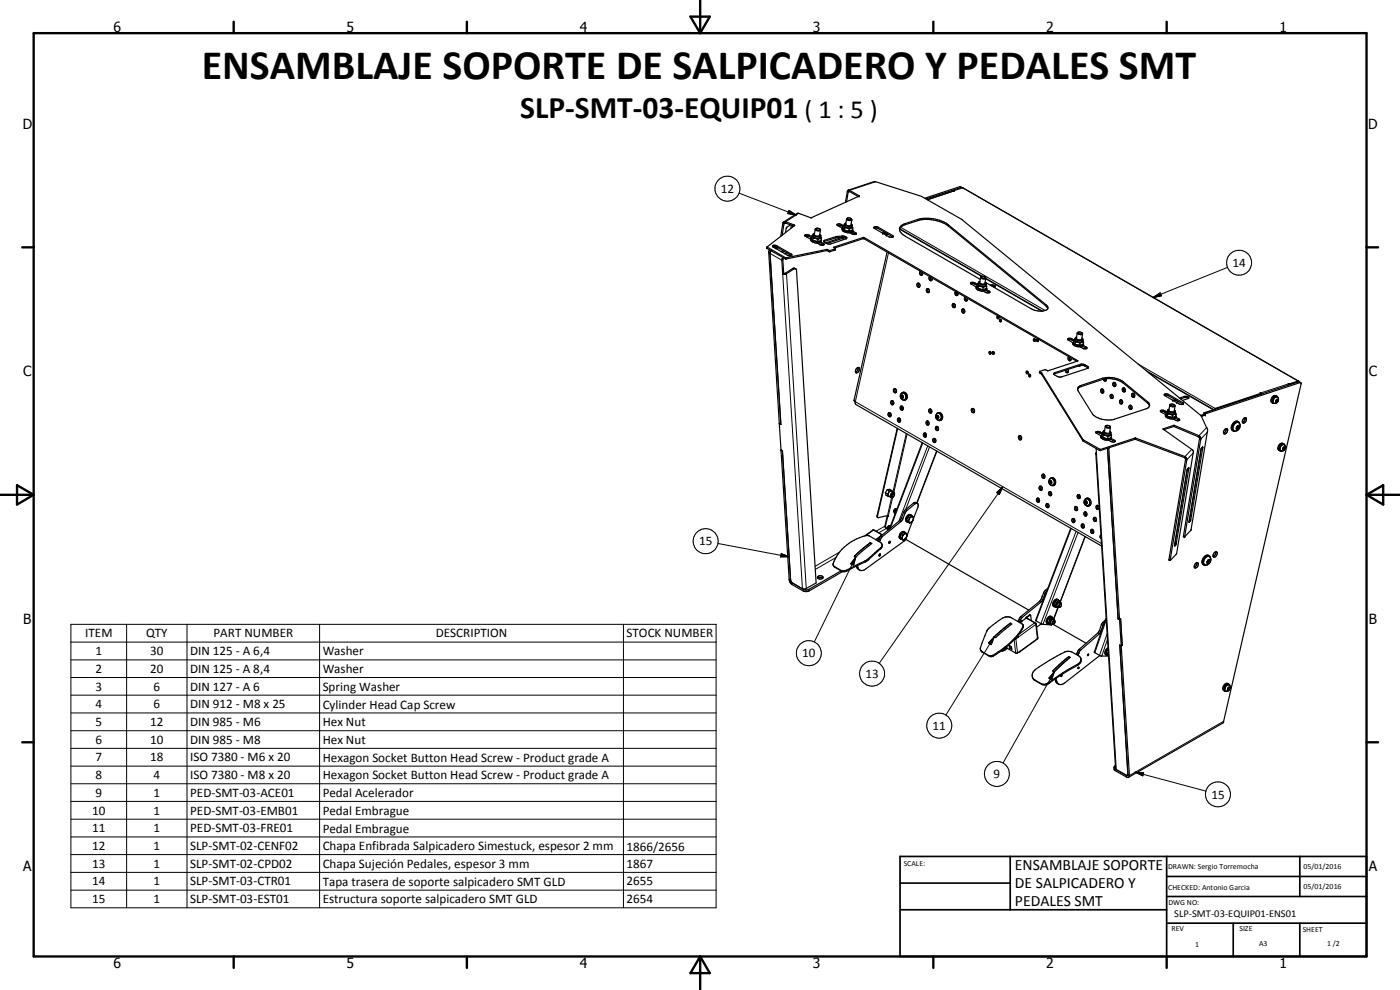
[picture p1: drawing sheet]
<svg xmlns="http://www.w3.org/2000/svg" width="420mm" height="297mm" viewBox="0 0 420 297" stroke-linecap="round" stroke-linejoin="round" font-family="sans-serif">
<g fill="none" stroke="#000" stroke-width=".35">
<path d="M254.7 57l3.1 1.8M257.5 59l-2.8-1.6-.6 3.2M257.8 58.8h.1M257.8 58.8l-14.3 6.5M286.3 57.2l2.7-.8 100.7 57.9M286.3 57.2v.2l-.2-.1-7.8 2.6M286.3 57.2l-.1 .1M288.7 56.3l-.5-.3-10.7 3.5M288.7 56.3l-10.8 3.4M288.7 56.3l.1 .1M230.2 74.1l5.6 3.2 12.3-2.5 1 .4 1.5-.5M230.2 74.1v.4l5.5 3.2 12.4-2.5 .9 .4 1.6-.6 .1-.4"/>
<path d="M231 75l-.3 .8 6.1 98.1M231.4 75.2l-.3 .8 3.2 51.4-.4-.3M231.9 74h-.1a.81 .81 0 0 1 1.4-.2l4.2 2.4 .2 .2v.3M231.9 74l.5-.1 .7 .2M231.9 74l4.4 2.6 1.3 .1M233.1 74.1l-.7 .2M233.1 74.1l4.4 2.6M233.5 74.3l-.6 .3M234.9 77.3l-.3 .6 .3 4.3M234.9 67l.4 .1M234.9 67l-.6 3.9M235.1 75.3l-.7 .2"/>
<path d="M235.2 77.4l-.3 .5 .3 4.1M235.3 67.1l.4-.2 2.5 .9M235.3 67.1l-.6 3.5M235.5 75.5l-.7 .2M235.8 66.5l2.7 1.1-8.3 6.5M235.8 66.5l-.1 .3M235.8 66.5h-.6l-.3 .5M236.3 75.9l-.8 .2M237.1 76.4l-.7 .2M237.3 67.5l-1.3 .9-.3 1.4M237.4 76.6l-.4 .2M237.5 67.6l-.2 .9"/>
<path d="M237.8 67.7v.5M241.6 70.8l1.2 .1M242.8 70.9l-.7 .3M242.8 70.9l.7 .5M243.4 71.7a1.32 1.32 0 0 0 1.5 1.2h1.1l.4-.3M243.4 71.6a2.12 2.12 0 0 0 3.1 .6M243.4 65.4l-4.1-1.4-4.1 2.6M243.5 65.3l-.1 .1M243.5 71.4l-.1 .2M243.5 71.4l.4 .7M243.6 71l-1.3-.6h-.5l-.3 .3 1.9 1.1M243.7 70.8l.3 .7"/>
<path d="M243.7 70.8l-.2 .6M243.9 72.1l.4 .2M244 70.6l-.3 .2M244 70.3a1.44 1.44 0 0 0 2.3 .3l-.3-.3M244 70.3a1.2 1.2 0 0 0 .6 1.2 1.2 1.2 0 0 0 1.3-.1l.4-.3v-.4M244 71.5l1.5 .3M244 71.5l-.1 .6M244.3 72.3l.7 .1M244.5 70l-.5 .3M244.7 68.7l-.3 1.7a1.14 1.14 0 0 0 1.5 .3l.3-1.7M244.7 68.7l.5 .5 .7 .1 .3-.3M244.9 68.5l-.2 .2"/>
<path d="M245 72.4h.5M245.5 71.8l-.1 .6M246.1 68.7a.63 .63 0 0 1-.7 .4 .63 .63 0 0 1-.5-.5l.2-.1a.95 .95 0 0 1 1.1 .5M246.1 72.8l1 .6M246.3 71l.2 .5M246.4 72.6l.9 .7a.88 .88 0 0 1-1.3 .1l-.7-.5M246.5 71.9v.3M246.5 72.2l-.1 .4M246.5 71.5l-1 .3M246.5 71.5l-.1 .6-1.4 .3M246.8 73.2l-.7 .2M247.1 73.4l-.4 .2"/>
<path d="M247.1 73.4l.1 .1M247.3 72.6l.2-.5 3.4-1.1 1.8-.2a.97 .97 0 0 1 1.4 .7l-4.8 1.7-1.2-.1M247.3 72.6l.8 .5M250.4 74.4l8.9-2.8 63.8 36.8M250.6 74.5l.1 .1M250.6 74.5l-.5-.3 9.3-2.9 64 36.9M250.7 74.6h.1M250.7 74.6l-.1 .1M251.2 67.6v-.2a1.03 1.03 0 0 1 1.3 0l.6 .3M251.2 67.6l1.6 .9M251.3 67.6h.9l.8 .4M252.5 67.7l-.7 .2"/>
<path d="M252.8 68.5a2.18 2.18 0 0 0 3.1 .6M252.8 68.6a1.64 1.64 0 0 0 2.1 1.2l.8-.2M252.8 71.5l.5 .4M252.9 71.2l-5.2 1.7M252.9 68.3l-.1 .2M253.1 67.6l-.2 .7 .4 .7 .4 .1M253.1 67.6l.3 .8M253.4 67.5l-.3 .1M253.4 67.2a.9 .9 0 0 0 1 1.2l1.1-.2 .2-.6M253.4 68.4l1.5 .3M253.4 68.4v.6M253.6 71.3l-5.5 1.8"/>
<path d="M253.6 71.3l-.5-.1a11.9 11.9 0 0 0-5.7 1.2l-.1 .2M253.6 71.3l.4 .3M253.6 69.1h.1M253.7 69.1l.7 .2M253.7 60.7l.6-3.2 .2-.4 8.2-2.6 13.9 4.4 12 6.9 71.9 59M253.9 66.9l-.5 .2a1.48 1.48 0 0 0 2.3 .4l-.3-.3M254.1 65.7l.6-.3 .8 .3M254.1 65.7l-.3 1.6a1.05 1.05 0 0 0 1.6 .2l.2-1.5M254.1 65.7a1.1 1.1 0 0 0 1.5 .3M254.3 65.5l.3 .4 .7 .1 .2-.3M254.9 68.7l-.1 .6M255.6 65.7v.3"/>
<path d="M255.7 67.9l.2 .5M255.7 69.6l1.2 .7M255.9 68.8v.3M255.9 69.3l1.1 .7a.84 .84 0 0 1-1.3 .2l-.6-.4M255.9 69.3l-.2 .3M255.9 68.4l-1 .3M255.9 69.1v.2M255.9 68.4l-.1 .6-.2 .2-1.2 .1M256.4 70l-.6 .2M256.8 70.2l-.4 .2M262.3 68.2l.5-.2 .6 .1 4.6 2.6a.51 .51 0 0 1-.3 .6 .51 .51 0 0 1-.6-.1l-4.6-2.6zM262.3 68.5h1.1l4.6 2.6"/>
<path d="M265.5 69.7l-.6 .2M265.8 70l.7 .4M265.9 69.9l-.7 .2M266.1 70.1l-.3 .3M266.2 75.6l-9.9 44.5 .4 .4 .1 .8 73.8 42.5M266.3 70.3v.2M266.6 70.4l-.6 .2M268 70.9h.1M269.9 68.7l.3 .9 1.5 1.3 22.5 12.9M269.9 68.7l.5-.6 .8-.5 4.2-1.4a11.5 11.5 0 0 1 9.2 1.6l29.4 24.1 .4 .7M269.9 68.7l.3-.7 .7-.6 4.6-1.6a11.3 11.3 0 0 1 9.1 1.7l29.4 24a.87 .87 0 0 1 .5 1 .87 .87 0 0 1-.9 .7 5.9 5.9 0 0 1-4.2-.6l-13.8-7.9M270 68.6l24.8 14.3"/>
<path d="M234.9 82.2h1l2.4-1.6h.4l.3 .3 5.9 94-3.5 1.9-3.7-2M235.2 82l-.3 .2M238.8 80.6l-.4-.2-.5 .2-2.2 1.4h-.5M275.2 85.1a.58 .58 0 0 1 .9 .3 .58 .58 0 0 1-.5 .8l-.4-.3zM275.7 85a.84 .84 0 0 0 .3 1.1M276.2 81.4l-.2 .8 .3 .3h.4l.1-.7M276.4 81.5l.1 .7 .3 .3M278.2 86.7l.2-.1a.6 .6 0 0 1 .5 .6 .6 .6 0 0 1-.6 .6l-.3-.7zM278.5 86.6l-.1 .6 .4 .5M279 83a.61 .61 0 0 0-.2 .8 .61 .61 0 0 0 .8 .3M279.3 83.1l-.1 .5 .4 .5M279.7 83.4l-.1 .7"/>
<path d="M286 91.1a.57 .57 0 0 1 .7 .5 .57 .57 0 0 1-.6 .6l-.3-.4zM286.3 91.1l-.1 .6 .4 .5M286.8 87.5a.62 .62 0 0 0-.2 .8 .62 .62 0 0 0 .8 .3l.1-.4M287 87.9l.4 .7M287 88l.5 .3M287 87.7l.5 .2M287.1 87.6l-.1 .3M287.5 87.9v.3M288.8 92.8a.57 .57 0 0 1 .7 .4 .57 .57 0 0 1-.6 .7l-.3-.5zM289.1 92.7l-.1 .6 .4 .5M289.6 89.1a.69 .69 0 0 0-.1 .8 .69 .69 0 0 0 .6 .4l.2-.8M289.8 89.2l.1 .7 .3 .3"/>
<path d="M291.4 85.2l-.2-.2a1.03 1.03 0 0 1 1.4-.1l.7 .4M291.4 85.2l1.6 .9M291.4 85.1l1 .1 .8 .4M293 86.1a1.06 1.06 0 0 0 1.2 1.2l1.6-.1M293.1 85.8a.78 .78 0 0 0 .1 .8 .78 .78 0 0 0 .8 .3 1.51 1.51 0 0 0 2.2-.3M293.1 85.8l.5 .7M293.3 85.2h.1M293.3 85.2l-.2 .6M293.3 85.2l.4 .7M293.6 86.5l.3 .2M293.6 85l-.3 .2M293.7 84.7l-.1 .5a1.59 1.59 0 0 0 2.3 .4v-.5"/>
<path d="M293.7 85.9l1.4 .3M293.7 85.9l-.1 .6M293.8 86.6l.1 .1M293.9 86.7l.7 .2M294.1 84.4l-.3 .2a.63 .63 0 0 0 .1 .6 .63 .63 0 0 0 .7 .2l.7 .1 .6-.5M294.3 83.2a1.17 1.17 0 0 0 1.5 .4l.1-.2M294.3 83.2l-.3 1.6a1.07 1.07 0 0 0 1.5 .4l.4-1.8M294.5 83l-.2 .2M294.8 82.9l.7 .1 .2 .3M294.8 82.9h-.2a.42 .42 0 0 0 .1 .5 .42 .42 0 0 0 .5 .1l.5-.2M295.1 86.2l-.1 .7M295.1 87.4l.8 .4h1.1"/>
<path d="M295.6 84.7l.3 .3M295.7 83.1l.1 .2M295.8 83.3l.1 .1M295.9 83.5l17 9.8M295.9 87.2l1.1 .6M295.9 85.3l.2 .6M296.1 86.3l.1 .3M296.1 86.9l.9 .5v.4M296.1 86.9l-.3 .3M296.1 85.9l-1 .3M296.1 85.9l-.1 .6-.7 .4h-.7M296.2 86.6l-.1 .3"/>
<path d="M297.2 85.6l.3-.1a.7 .7 0 0 1 .8-.1 .7 .7 0 0 1 .3 .7l-.3 .1M297.6 85.8l1 .3M299.6 94.9l.2 .6M300.4 95.9l-.3-.1-.1 .4 .1 .3 .4-.1M300.4 95.9l.1 .5M323.3 99.9l-.3 1.7 1 .4 .6-.2 .3-1.6M323.3 99.9a1.17 1.17 0 0 0 1.6 .3M323.5 99.7a.66 .66 0 0 1 .7-.1 .66 .66 0 0 1 .5 .5l-.7 .1-.5-.2zM323.6 99.7l-.3 .2M324.7 99.9l.2 .3M257.1 110.5a.52 .52 0 0 1 .8-.1 .52 .52 0 0 1-.1 .8l-.7 .7a.6 .6 0 0 1-.4-.5 .6 .6 0 0 1 .2-.6zM257.5 110.2a1.22 1.22 0 0 1-.8 1.4"/>
<path d="M268.2 116.8a.54 .54 0 0 1 .8 .3 .54 .54 0 0 1-.6 .7l-.2-.3zM268.6 116.6l-.1 .5 .4 .6M270.4 118.8l.3-.3 .3 .2v.5l-.2 .3-.3-.2M270.4 118.8l.1 .5M270.5 118.1a1 1 0 0 1 1.4 .6 1 1 0 0 1-.8 1.3M270.7 118.7l.1 .5M270.7 118.7l-.3 .1M270.8 119.2l.2 .1M270.8 119.2l-.3 .1M270.8 119.9l.2 .1M270.8 118.7h-.1M271.1 117.7h-.2"/>
<path d="M271.2 117.7a1.22 1.22 0 0 1 .9 1.2 1.22 1.22 0 0 1-.9 1.2 1.12 1.12 0 0 1-1-1.6 1.12 1.12 0 0 1 1.9-.3 1.18 1.18 0 0 1-.6 1.9M297.3 105.6a.3 .3 0 0 0-.5 .1 .3 .3 0 0 0 .2 .4l.1 .2 .3-.2M297.3 105.6l.1 .5M297.3 105.5l.1 .6M298.2 105.6a.38 .38 0 0 0-.5 .3 .38 .38 0 0 0 .5 .4l.2-.2M298.2 105.6l.2 .5M308 111.5a.33 .33 0 0 1 .5 0 .33 .33 0 0 1 0 .4 .33 .33 0 0 1-.5 .1zM308.4 111.4l.1 .6M309.1 112.4l-.2-.1-.2 .4 .2 .3 .4-.1M309.1 112.4l.2 .5M310.5 101.7l.2 .6M311.1 101.8a.36 .36 0 0 1 .5 0 .36 .36 0 0 1 0 .5l-.1 .2-.3-.1z"/>
<path d="M311.5 101.8l.1 .5M311.9 111.8l.1 .1M312 111.5l-.1 .3M312 111.5l.6 .4 12.5 20.1 5.1 2.9 10.6-3.5 14.8 5.6M312 111.9l.6 .4 12.5 20 5.1 2.9 10.4-3.4 14.9 5.5M319.7 111.1l.2 .6 .3 .1 .3-.1M320.1 111l.4 .7M320.5 101.9h.8l.9 .5M320.5 110.9v.8M320.7 107.1a.64 .64 0 0 0-.1 .7 .64 .64 0 0 0 .7 .4l.1-.8M321 107.2v.6l.3 .3M322 102.8a1.27 1.27 0 0 0 1.6 1.3l1-.1 .6-.4"/>
<path d="M322 102.8a2.1 2.1 0 0 0 3.2 .5M322.2 102.5l-.2 .3M322.3 101.9l-.1 .6 .4 .8M322.3 102l-.9-.5a.52 .52 0 0 0-.6-.1 .52 .52 0 0 0-.3 .6l1.5 .9M322.3 101.9l.4 .7M322.6 103.3l.3 .1M322.7 101.7l-.4 .2M322.7 102.6l1.4 .4M322.7 101.5v.7l1 .4 1.1-.1 .2-.6M322.7 102.6l-.1 .7M322.8 103.3l.1 .1M322.9 103.4l.9 .2"/>
<path d="M322.9 103.4l.7 .1M323.1 101.1l-.4 .4 .5 .5 .9 .2 .9-.3M323.4 108.2h.1M323.4 116.8l.7-.7 6.9-2.3a7.3 7.3 0 0 1 5.1 .5l8.2 6.6 .7 .8M323.5 108.2l-9 3.1-.9-.4-1.6 .6M323.5 116.2l1-.6 6.9-2.2a7.5 7.5 0 0 1 5.7 1.2l7.3 5.9a1.14 1.14 0 0 1 .6 1.3 1.14 1.14 0 0 1-1.1 .9l-9.8 3.2a7.1 7.1 0 0 1-6.2-1.7l-4.4-6.9zM323.6 103.6h.7M324.1 109.7v.1M324.1 109.8h-.4M324.1 103v.6M324.2 109.6a2.55 2.55 0 0 1 2.3 .8M324.2 109.6l-7.9 2.7"/>
<path d="M324.2 109.6l-.1 .2M324.7 101.4l.3 .5M324.9 103.9l1.2 .7M324.9 102.1l.3 .5M325.1 103l.1 .3M325.2 103.6l1 .7a.84 .84 0 0 1-1.3 .2l-.7-.4M325.2 103.3v.3M325.2 102.6l-1.1 .4M325.2 102.6l-.1 .7-.9 .3M326.5 110.4l.2-.2-.3-.3-1.8-.7-8.1 2.6-.2 .5M326.5 110.4l-8.2 2.8-.9-.2-1.1-.7M330.4 116.9a.5 .5 0 0 1 .6-.1 .5 .5 0 0 1 .2 .5v.5l-.6 .1-.3-.6z"/>
<path d="M330.9 116.7l-.2 .6 .4 .6M331.5 113.7l.4 .5M331.6 113.7l.5 .2M332.1 113.6l-.3 .7h-.4l-.3-.5M333.3 118.4a.57 .57 0 0 1 .8 .5 .57 .57 0 0 1-.7 .6l-.2-.6zM333.7 118.4l-.1 .6 .4 .5M334.1 114.8a.61 .61 0 0 1 .8 .5 .61 .61 0 0 1-.5 .7l-.4-.5zM334.5 114.8l-.2 .4 .5 .7M336.5 120v.8l.3 .3M337.2 116.6l.5 .5M337.3 116.4a.57 .57 0 0 0-.5 .7 .57 .57 0 0 0 .8 .4M337.3 116.4l.4 .7"/>
<path d="M337.3 116.4l-.1 .6 .4 .5M337.4 116.8l-.2 .1M337.7 117.1l-.1 .4M340.1 118v.8l.3 .3M344.1 111.3l20.2 11.6M349.4 118.4l.6-.2 .6 .1 4.6 2.7a.81 .81 0 0 1-1.3 .2l-4.3-2.5zM349.5 118.6l1 .1 4.6 2.6M352.6 119.9l-.6 .2M354 119.4l1.4-.4a.82 .82 0 0 1 1.3 .5M356.6 119.5l-1.1-.2-1.2 .4M356.7 119.5l-1.8 .6M378.3 117.9l.3 .3"/>
<path d="M378.3 117.9v.1M378.3 117.9l.1 .1M378.4 118l-13.7 4.6-.3 .3M378.4 118v.2l-13.9 4.7M378.4 118.1v.2M382.4 119l-.5 .5-.2 .7M382.4 118.9l-.7 1.2 .1 .7M382.4 118.9l.4 .1M382.6 118.9l.3 .1M382.6 118.9h.1M382.7 118.8l.5 .1M382.7 118.8l-.1 .1"/>
<path d="M382.7 118.8l-.3 .2M382.8 119.1l.7 .2M382.8 119a1.59 1.59 0 0 0-.8 2M382.8 119v.1M382.8 119.1a1.07 1.07 0 0 0-.8 .8 1.07 1.07 0 0 0 .4 1.1h.1M382.9 119a1.03 1.03 0 0 1 .8 .9 1.03 1.03 0 0 1-.6 1l-.6 .1M382.9 119h.1M383.1 119.9l.1 .2M383.2 119.9h.2v.4M383.2 119.9l-.3 .3v.4h.3M383.3 119a1.1 1.1 0 0 0-1.2-.2 1.1 1.1 0 0 0-.6 1.1v.6l.6 .5M386.7 115.1l.2 .4"/>
<path d="M386.7 115.1l.3 .1M386.7 115.1v.1M386.8 115.3l.1 .1M387 115.2l-.1 .2M389.7 114.6l-2.8 .8M389.7 114.6l-28.4 9.3M389.7 114.6l.6 .2M389.8 114.6l-.2-.3-2.6 .9M234.4 135l.4 .3 2.5 38.8M266.9 124.3l.6 .3M267 123.8a.82 .82 0 0 0 .3 1.1M267.9 120.2l.4 .6-.2 .5"/>
<path d="M267.9 120.2a.75 .75 0 0 0 .2 1.1M267.9 120.2h-.2a.63 .63 0 0 0-.4 .7 .63 .63 0 0 0 .7 .5l.1-.1M269.3 128.5l-6.1 26.3 .3 .5M269.4 128.6l-6.1 26.3 .2 .4M269.9 125.5v.9M269.9 125.5a.56 .56 0 0 0-.5 .7 .56 .56 0 0 0 .8 .3M269.9 125.5l.4 .5-.1 .5M269.9 126.4l.3 .1M269.9 125.5l-.1 .7M270.1 125.6l-.2 .8M270.7 121.8l-.2 .5 .4 .7M270.7 121.8a.58 .58 0 0 0-.5 .7 .58 .58 0 0 0 .8 .4"/>
<path d="M270.7 121.8l.2 .3M270.8 121.9l-.2 .7M270.9 122.1l.1 .8M270.9 122l-.2 .8M276.8 132.8l-9.9 25.9M277.6 130.7l.3 .4M277.7 129.9l-.1 .8M277.7 129.9a.64 .64 0 0 0-.6 .7 .64 .64 0 0 0 .6 .6l.3-.3-.2-.9M277.7 129.9l.1 .1M277.8 130l-.2 .7M278.5 126.3l-.2 .7 .4 .4M278.5 126.4l-.2-.1a.6 .6 0 0 0-.4 .8 .6 .6 0 0 0 .8 .3"/>
<path d="M278.5 126.4l.3 .5-.1 .5M278.9 122.8a.59 .59 0 0 1 .7 .4 .59 .59 0 0 1-.4 .8l-.5-.6zM279.1 123.2l.5 .3M279.3 122.7l-.2 .7 .4 .4M280.1 131.6a.57 .57 0 0 1 .8 .5 .57 .57 0 0 1-.7 .6l-.3-.6zM280.5 131.6l-.1 .6 .3 .5M281 124.9l.3-.2 .3 .1 .1 .5-.3 .3-.3-.2M281 124.9l.1 .5M281 124.2a.85 .85 0 0 1 1-.3 .85 .85 0 0 1 .6 .8 .94 .94 0 0 1 0 1.1 .94 .94 0 0 1-1 .4l-.1-.2M281.1 124.2a1.05 1.05 0 0 1 1.4 .4 1.05 1.05 0 0 1-.3 1.4 1 1 0 0 1-1.4-.9zM281.2 135.4l-6 15.6M281.3 128l.3 .4v.6"/>
<path d="M281.3 128l-.3-.1a.66 .66 0 0 0-.2 .8 .66 .66 0 0 0 .7 .5l.1-.2M281.3 128l-.2 .4 .4 .7M281.3 124.9l.1 .4M281.3 124.9h-.3M281.4 125.3l.2 .1M281.4 125.3l-.3 .1M281.4 124.8l-.1 .1M281.5 123.9a1.21 1.21 0 0 1 1.4 .9 1.21 1.21 0 0 1-.8 1.4M291.7 122.6a.61 .61 0 0 1 .8 .5 .61 .61 0 0 1-.5 .7 .79 .79 0 0 1-.3-1.2zM292 122.6l-.1 .6 .4 .5M305.8 130.8a.58 .58 0 0 1 .8 .4 .58 .58 0 0 1-.6 .7l-.4-.7zM306.2 130.7l-.1 .7 .4 .5"/>
<path d="M328.9 136.1l5.9 94.6 3.5 2 .2-.4-2.4-38.8M329 134.6l.1 1.8-.2-.2 .1-.4M329 129.9l.8-.1 .9 .5M330.4 130.8a1.75 1.75 0 0 0 2.4 1.3l.6-.2M330.4 130.8a2.06 2.06 0 0 0 3.2 .5M330.6 130.6l-.2 .2M330.6 130.6l.4 .6M330.7 129.9a1.56 1.56 0 0 0-1.8-.3l.1 .3 1.4 .9M330.7 129.9l.4 .7M330.7 129.9l-.1 .7M331 131.2l1.1 .4M331 129.7l-.3 .2"/>
<path d="M331.1 130.6l1.4 .4M331.1 129.4a1.46 1.46 0 0 0 2.2 .6l.1-.2M331.1 130.6l-.1 .6M331.1 129.5a.94 .94 0 0 0 .3 .9 .94 .94 0 0 0 .9 .2l1-.2 .1-.6M331.2 131.4l.9 .2M331.5 129.2l-.4 .2M331.7 127.9l-.2 1.6a1.03 1.03 0 0 0 1.5 .3l.3-1.6M331.7 127.9a1.09 1.09 0 0 0 1.6 .3M331.8 127.8l-.1 .1M331.9 127.8l.7-.2 .6 .3M331.9 127.8v.1a.76 .76 0 0 0 1.3 0M332 127.7l-.2 .1"/>
<path d="M332.1 131.6h.5M332.1 131.6h.1M332.4 134.5l3.2 51.2M332.5 131l-.1 .6M332.7 131.6h-.1M332.8 134.4l6.2 98.3M333.1 129.4l.3 .4M333.1 127.9l.2 .3M333.3 130.1l.3 .5M333.4 131.9l1.1 .6M333.5 131.1l.1 .2M333.5 131.6l-.1 .3"/>
<path d="M333.5 131.6l1.2 .6a.84 .84 0 0 1-1.4 .3l-.6-.4M333.6 131.3l-.1 .3M333.6 130.6l-1.1 .4M333.6 130.6l-.2 .6-.7 .4M336.2 120.1a.57 .57 0 0 1 .7 .4 .57 .57 0 0 1-.6 .7l-.3-.5zM336.8 120.6h.1M336.9 120.6v.1M339 121.7a.61 .61 0 0 1 .7 .4 .61 .61 0 0 1-.5 .8 .75 .75 0 0 1-.2-1.2zM339.4 121.6l-.2 .4 .4 .7M345 121.6v.2M348.3 123.5l.9-.1 .8 .5M349.1 128.7l3.4-1.1 7.3 3.1"/>
<path d="M349.1 128.7h.1M349.1 128.7l8.8 6.3 .3 .6-5.1 30.4-1.9 2.1M349.3 128.9l2.9-1 7.5 3.2M349.8 124.4v.1a2.29 2.29 0 0 0 3.2 .4l-.1-.3M349.8 124.4a1.16 1.16 0 0 0 1.3 1.2l.8 .1 .9-.2M350 124.2l.3 .6M350 124.2l-.2 .2M350 123.5a1.37 1.37 0 0 0-1.8-.2l1.6 1.1M350 123.5l.5 .7M350 123.5v.7M350.3 124.8l.4 .2M350.4 123.3l-.4 .2"/>
<path d="M350.5 123l.4 .6 1 .2 .6-.1 .3-.3M350.5 123.1a1.2 1.2 0 0 0 .6 1.1 1.2 1.2 0 0 0 1.3 0l.4-.8M350.5 124.2l1.4 .4M350.5 124.2l-.2 .6M350.6 125h.1M350.7 125l.7 .2M350.8 122.8l-.3 .2M351.1 121.5a1.12 1.12 0 0 0 1.6 .3M351.1 121.5l-.3 1.7 .8 .4 .8-.1 .3-1.7M351.2 121.4l.2 .3a.76 .76 0 0 0 1.1-.1M351.2 121.4l-.1 .1M351.3 121.3l.6-.1 .6 .3"/>
<path d="M351.4 121.3l-.2 .1M351.9 124.6l-.1 .6M352.1 125.7l.9 .5h.9M352.5 121.5l.2 .3M352.5 123l.3 .4M352.7 123.7l.3 .5M352.8 125.5l1.1 .7M352.9 120.1l.7 .5M352.9 125.2l1 .6v.4M353 125l-.2 .5M353 124.2l-1.1 .4M353 124.2l-.3 .8-1.3 .2"/>
<path d="M353 120.1l-.7 .2M353.8 120.5l-.7 .2M355.5 137.3h.1M355.5 137.3l.3 .5M355.6 137l.5 .5 .1 .5M355.6 137l-.1 .3M355.8 137.8l-5 30.1 .4 .2M355.8 137.8l.4 .2M356.2 138l-5 30.1M359.7 131.1l.3 .5M359.8 130.7l.5 .4 .1 .6M359.8 130.7l-.1 .4"/>
<path d="M360 131.6l-4.8 29.2 .3 .2M360 131.6l.4 .1M360.4 131.7l-4.9 29.3M360.5 124.8l1.9 3.9v.6l-4.9 29.7-2 2M360.5 134.6l-3.6 21.5M360.5 124.8h.1M360.6 134.4l.4-.3-3.6 21.9-.5 .7zM361.3 123.9l.5 .3M361.8 124.2l-.1 .3-1.1 .4M361.8 124.2l-1.5 .4M361.8 124.2l28.5-9.4 .2 .2-23.3 101.7-28.5 16.5M364.1 123l-2.8 .9"/>
<path d="M367.6 128.8l.2-.1a.5 .5 0 0 1 .7 .1 .5 .5 0 0 1-.2 .7 .65 .65 0 0 1-.4 .6 .65 .65 0 0 1-.7-.1v-.6zM368 128.6l-.2 .9-.6 .5M368.7 121.4l.1 .1M370.5 127a1.05 1.05 0 0 1 1.5 0 1.05 1.05 0 0 1 0 1.5 1.09 1.09 0 0 1-1.6 .7 1.09 1.09 0 0 1-.2-1.7zM371.4 127.8l.1 .3M371.5 128.1l-.4 .4 .4 .2M371.5 128.1l.3 .2M371.7 126.5a1.63 1.63 0 0 0-2.2 1.8l.1 .6 .5 .4M371.7 126.5a1.77 1.77 0 0 0-1.7 .9 1.77 1.77 0 0 0 .1 1.9h.6M371.7 126.5l.3 .5M371.8 128.3v-.5h-.3l-.4 .4v.5h.4M371.8 128.3l-.3 .4"/>
<path d="M373.1 125.7l.8-.4a.94 .94 0 0 1 0 1.1 .94 .94 0 0 1-1 .4zM373.7 125.3a1.27 1.27 0 0 1-.8 1.4M381.7 120.5v.1M381.8 120.8l.7 .2M382.9 120.5l.3 .1M383.2 120.1l-.3 .3M383.2 120.1l.2 .2M383.4 120.3l-.2 .3M383.7 134.8l.2 .3M383.8 135.1l.8 .2M384 134.4l.2 .9M384.1 134.4l.1 .7 .4 .2"/>
<path d="M384.1 133.6l-.4 .9M384.6 133.2l.4 .1M384.6 133.1l-.8 1.1v.9M384.6 133.2h.7M384.6 133.2h.1M384.8 133.1h-.2M384.9 133.4l-.5 .4-.3 .6M384.9 133.3l-.4-.1-.3 .3M384.9 133.3v.1M384.9 133.3l-.9 1.1M384.9 133.4l.7 .2M385 133.3h.1"/>
<path d="M385 134.8l.3 .1M385.1 133.1l.3 .2M385.2 133.1a1.21 1.21 0 0 0-1.5 .6 1.21 1.21 0 0 0 .3 1.5l.2 .1M385.2 134.2l.1 .2M385.3 134.4l-.3 .3M385.3 134.4l.3 .2M385.3 133.2l-.3 .1M385.3 133.2a1.18 1.18 0 0 1 .4 1.3 1.18 1.18 0 0 1-1.1 .8M385.6 134.6v-.4h-.3l-.3 .3v.4h.3M385.6 134.6l-.3 .3M262.2 159.1l2.6 1.3M265.7 147.8l.2 .8 .7 .4"/>
<path d="M265.7 147.8l.7 .5M266.3 154.7l-.7 3.3 .2 .5 .6 .3M266.3 146.9l.7-.1 .7 .4M266.3 146.9l-.6 .9M266.3 146.9l.7 .5M266.3 158.7l.1 .1M266.4 154.9l-.6 2.8v.6l.5 .4M266.4 154.9l.2 .1 .1-.2-.4-.1-2.8 .6M266.4 154.9h.2M266.4 148.3l.1 .3M266.4 158.8l.1 .3M266.5 148.6l.9 .7"/>
<path d="M266.5 148.6l.1 .4M266.6 157.9l-.3 .6M266.6 157.9l-.3 .8M266.7 157.8l-.1 .1M266.8 148.9l-.2 .1M267 147.4l-.6 .9M267 157.8l-.6 1M267 157.8l-.4 .1M267 158.2l-.3 .7M267 158.2h.1M267.2 147.3l-.7 .8v.5M267.2 158l-.2 .2"/>
<path d="M267.3 157.6l-.3 .2M267.3 147.3l1 .4M267.5 149.1h.5M267.7 147.2l-.7 .2M267.7 147.2v.2M268 149.1l-.6 .2M268 148l.3 .1M268.1 149.1h-.1M268.2 148.1l-.4-.1-.4 .6M268.3 148.1a.72 .72 0 0 0-.6 1M268.3 148.1l.1 .4M268.4 148.5a.49 .49 0 0 0-.1-.8 .49 .49 0 0 0-.7 .2l-.4 1 .2 .4"/>
<path d="M268.4 148.5v-.2a.42 .42 0 0 0-.6 .2 .42 .42 0 0 0 .2 .6M268.4 148.5l-.4 .6M268.5 152.8l-.2 .4 .1 .5M268.5 152.9l-.2 .3M268.6 154.1h.1M268.7 152.7l-.2 .2M269 153l-.4 1.1M269 153l.1 .1M269 152.7l-.5 .1M269.1 152.9l-.1 .1M269.3 152.6a.99 .99 0 0 0-.7 1.6v-.1M271.5 159.6a1.28 1.28 0 0 0-1.4 .5 1.28 1.28 0 0 0 0 1.5l.2 .1"/>
<path d="M271.7 159.9a.7 .7 0 0 0-.7-.3 .7 .7 0 0 0-.5 .5l-.4 1.4 .5 .3M271.8 159.9l.4 .6M271.8 159.9l-.6 .5-.6 1.1M271.8 159.9l-.5-.2-.8 .5M272.1 156.1l.5 .3M272.1 156.1l.4 .6M272.4 155.4l-.1 .2M272.5 155.1l.5 .2M272.5 155.1l-.4 1M272.5 156.7l.5 .2M272.6 156.4l.4 .5M272.8 156.7l.1 .1"/>
<path d="M272.8 155.9l-.2 .5M272.8 155.9l-.1 .7M272.9 156.8h.3M273 155.3l-.2 .6M273.5 156.7l-.5 .2M273.5 154.6a1.11 1.11 0 0 0-1.7 1v.7l.4 .3M273.5 156.7l-.2 .1M273.5 155l-.5 .3M273.6 155l-.8 .9M273.6 154.7l-.1-.1a1.26 1.26 0 0 0-1.2 .6 1.26 1.26 0 0 0 .1 1.4l.1 .1M273.8 154.8l-.2 .2M273.8 154.8l.2 .3"/>
<path d="M273.8 154.8l-.5-.2-.8 .5M273.8 154.9l-.3 .1M273.9 156.2l-1.8 4.6M273.9 156.2l-.4 .5M273.9 155.1h.1M274 155.1l.1 .1M274.1 156l-.2 .2M274.1 156l-.6 .7M274.1 155.2l.1 .2M274.1 155.2v.2M274.1 155.4v.6M274.2 155.4l-.1 .6"/>
<path d="M275.4 151l-.6-.3-.5 .1-2.5 2.1-.5 .6-1.1 2.6-5.8 4.7-1 1.5M275.4 151l.2 .5-.1 .6-1.4 3.6M275.4 151l-.7 .1-2.5 2.1-.5 .5-1.2 2.6-5.7 4.7-.9 1.5M311.5 149.9l.5 .3M311.6 149.5l-.5 .1a.69 .69 0 0 0 .5 1.1l.4-.5M311.6 149.5l-.1 .6 .4 .5M311.6 149.5l.4 .7M312 145.9a.61 .61 0 0 1 .8 .5 .61 .61 0 0 1-.5 .7l-.4-.5zM312.4 145.9a.75 .75 0 0 0 .3 1.1M313.2 142.3a.57 .57 0 0 0-.5 .7 .57 .57 0 0 0 .8 .4M313.2 142.3l.4 .4-.1 .7M313.2 142.3l-.1 .6 .4 .5"/>
<path d="M314.1 151.2a.57 .57 0 0 1 .7 .4 .57 .57 0 0 1-.6 .7l-.3-.5zM314.4 151.1v.8l.3 .3M314.9 147.6a.57 .57 0 0 1 .7 .4 .57 .57 0 0 1-.6 .7l-.3-.7zM315 144.5l.2-.3 .3 .2 .1 .5-.2 .2-.4-.2M315 144.5v.4M315 143.8a.98 .98 0 0 1 1.5 .7 .98 .98 0 0 1-1.2 1 1.16 1.16 0 0 1-.6-1.2 1.16 1.16 0 0 1 1.1-.9 1.45 1.45 0 0 1 .5 2.2M315.2 147.5l-.1 .6 .4 .5M315.2 144.4l.1 .5M315.2 144.4l-.2 .1M315.3 144.9h.2M315.3 144.9h-.3M315.4 144.3l-.2 .1"/>
<path d="M315.5 143.4a1.14 1.14 0 0 1 1.4 1.1 1.14 1.14 0 0 1-1.5 1.1M316.2 145.7h-.2M321.3 158.5l-10.5 27.6M321.7 155.7a.55 .55 0 0 1 .9 .4 .55 .55 0 0 1-.6 .7l-.3-.5zM322.1 156.4l.4 .3M322.2 155.6l-.1 .8M322.4 155.7l-.3 .6M322.6 152.1a.57 .57 0 0 1 .8 .4 .57 .57 0 0 1-.6 .7l-.3-.5zM323 152l-.1 .4 .3 .7M323.4 148.5l.1-.1a.57 .57 0 0 1 .7 .5 .57 .57 0 0 1-.7 .6l-.3-.6zM323.7 148.9l.5 .3M323.8 148.4l-.1 .6 .4 .5"/>
<path d="M324.6 157.3l.3-.1a.6 .6 0 0 1 .5 .6 .6 .6 0 0 1-.6 .6l-.3-.7zM325 157.2l-.1 .6 .4 .5M325.4 153.7a.57 .57 0 0 1 .8 .4 .57 .57 0 0 1-.6 .7l-.3-.7zM325.6 150.6l.2-.3 .4 .2v.5l-.2 .3-.3-.3M325.6 150.6l.1 .4M325.8 153.6l-.1 .6 .4 .5M325.8 150.5l.2 .5M325.8 150.5l-.2 .1M326 151h.1M326 151h-.3M326 150.4l-.2 .1M326 149.5a1.14 1.14 0 0 0-.7 1.3 1.14 1.14 0 0 0 1.2 .9 1.05 1.05 0 0 0 .6-1.3 1.05 1.05 0 0 0-1.3-.7l-.1 .2"/>
<path d="M326 149.5a1.19 1.19 0 0 1 1.2 1 1.19 1.19 0 0 1-.8 1.3l-.4-.1M326.1 149.5a1.2 1.2 0 0 1 1.3 1 1.2 1.2 0 0 1-.8 1.3M327.5 158.9a.57 .57 0 0 1 .7 .5 .57 .57 0 0 1-.6 .6l-.3-.6zM327.9 158.8l-.2 .6 .4 .5M328.7 155.2a.73 .73 0 0 0 .2 1.1M328.7 155.2h-.3a.64 .64 0 0 0-.3 .8 .64 .64 0 0 0 .7 .4l.2-.1M328.7 155.2l.3 .4v.7M329.5 151.6l-.2 .7 .4 .5M329.5 151.6a.6 .6 0 0 0-.6 .7 .6 .6 0 0 0 .7 .5l.1-.1M329.5 151.6l.3 .6-.1 .5M356.3 140.8l-3.8 23 .5-.6 3.7-22.9-.4 .8M236.8 173.9l.5 .2"/>
<path d="M237.3 174.2l.3 .5M245.4 173.5l.5 .2 1-.2M245.4 173.5v-.1a.92 .92 0 0 1 .8-.7 .92 .92 0 0 1 .8 .5l-.1 .3M245.4 173.5l.8-.3 .7 .3M252.4 171.3l-10.1 5.7-1.2-.2-3.4-1.9-.4-.9M252.8 164.7a14.9 14.9 0 0 1 7.2-4l.8 .1 3.5 1.9 .4 .8-.2 .6-4.8 4.2-5.8 2.9h-1.3l-2.4-1.4a2.27 2.27 0 0 1 .6-2.4zM252.9 171.5l-10.6 6-1.2-.2-3.4-1.9-.7-.8-.2-.7M256.4 166.9l.4 .2M257 169.8l.3 .8 .7 .5M260.3 163.6l.9-.8 .5 .3-4.9 4M261.2 162.8l-4.8 4.1 .4 .2M263.8 161.8l-.5 .4"/>
<path d="M263.9 166.8h.2M264.1 161.2l-1.2 .8M264.1 166.2l.1 .3-.3 .3M264.1 166.2l-.2 .2v.4M264.2 166.4h-.2l-.1 .4M264.6 160.7l-.2-.4-2.4-1.3-2.5 1.8M264.7 160.6l-1.9 1.3M264.7 163.4l-.2 1.1-4.2 3.7-6.4 3.2h-1.2l-2.2-1.2-.4-.5M266.8 162.9h.1M266.8 162.9l.1 .1M267.1 162.4l.1 .1M267.1 162.4l-.3 .3v.2"/>
<path d="M267.2 162.5l-.3 .2v.2M267.2 162.5l-.3 .5M270.2 161.2l.4 .3M270.2 161.2l.4 .6M270.4 160.6l-.1 .1M270.5 160.2l.5 .2M270.5 160.2l-.3 1M270.6 161.5l.4 .4h.2M270.6 161.8l.4 .3M271 160.4a.71 .71 0 0 1 .6-.3 .71 .71 0 0 1 .6 .4M271 160.4l-.2 1.3 .2 .4M271.5 161.8l-.2 .1"/>
<path d="M271.5 161.8l-.5 .3M271.8 161.8l36.9 21.2M271.8 161.6l-.3 .2M271.9 161.4l-.1 .2M272 161.3l-.4 .9-11.8 8.5a1.39 1.39 0 0 1-1.6 .4 1.39 1.39 0 0 1-.9-1.4M272 161.3l-.1 .1M272 161.2l-.1 .2M272.1 161l-.1 .3M272.1 160.8v.2M272.2 160.5l-.1 .5M272.2 160.5l-.1 .3M312.9 178.6l-.2 .5"/>
<path d="M314.1 177.4l-1.5 3.1-5.8 4.8-1 1.4M314.4 176.5l-1 1-.9 2.1-.6 .9-5.5 4.5-1 1.4M317.4 179.8a1.35 1.35 0 0 0-1.3 .7 1.35 1.35 0 0 0 0 1.4l.3 .1M317.4 179.8l.2 .2M317.4 179.9a1.46 1.46 0 0 0-1 2.1M317.4 179.9l.4 .3M325.7 161l-7.5 19.6M330.4 160.5l-.3 .7 .4 .4M351.2 168.1h.1M352.7 162.9l-.1 .3M359.1 168.8l-.5 .6-.2 .8M359.1 168.8h.3a.94 .94 0 0 1 .1 1.1 .94 .94 0 0 1-1 .4l-.1-.1"/>
<path d="M359.2 168.8l-.1 .7-.7 .7M361.7 167.3a1.03 1.03 0 0 1 1.5-.1 1.03 1.03 0 0 1 0 1.5 1.11 1.11 0 0 1-1.8 .6 1.11 1.11 0 0 1 .1-1.8zM362.4 168.7l.3 .3M362.7 168.3l-.3 .4M362.7 168.3l.3 .2M362.7 168.1v.2M362.9 166.8a1.94 1.94 0 0 0-1.9 2.3l.3 .4h.6M362.9 166.8l.3 .4M362.9 166.8a1.63 1.63 0 0 0-2.2 1.6l.2 .9 .4 .2M363 168.5v-.5h-.3l-.3 .4v.5l.3 .1M363 168.5l-.3 .5M364.3 165.9a.55 .55 0 0 1 .8-.3 .55 .55 0 0 1 .1 .9 .65 .65 0 0 1-.4 .6 .65 .65 0 0 1-.7-.2z"/>
<path d="M364.9 165.5a1.2 1.2 0 0 1-.8 1.4M296.1 189.4l-1.9 5.3 .5 .9 2.2 1.3a2.67 2.67 0 0 0 2.5-.9l1.4-.9M296.2 189.4l.7-1 2.9-2.2 1.1-.8 1.1-.3 1.3 .1 3.6 2.1a.85 .85 0 0 1-.2 1.2l-.3 .6a23.7 23.7 0 0 1-6.1 6.1l-2.3 1.4-1 .2-2.7-1.7M296.2 189.4h-.1M300.3 189.4l-.9 .8M300.8 195.1l1.3-.7 2.9 1.6 1.1-.6v.2M300.8 195.1h.1M301.3 188.5l-2 1.7M301.3 188.5l-1 .8M302.3 194.5l-.8 .6-1.1 .3M302.8 193.7l.8 .4v.8l-.6-.5zM303.1 193.8v.6"/>
<path d="M303.1 194.4l.5 .3M303.1 194.4h-.1M303.2 187l-1.9 1.5M303.2 187l.4 .2-4.7 4.1-.5-.2 1-.9M303.2 193.9l-.1 .1M303.5 194.1l.1 .1M304.7 191.5l.1 .1M305 191.4l-.1 .1M305.2 191.1l.1 .2M305.3 190.9l.1 .2M305.3 190.9l.2 .2M305.4 190.8l.2 .4"/>
<path d="M305.5 191.1l.1 .1M305.5 191.1l-.8 .5M305.6 191.2l-1.1 .6M305.9 195.6h.2M306.6 186.4l-.6 .4M306.6 186.4h.1M307.1 187.7a2.9 2.9 0 0 1-1.1 2.3l-2.7 3-2.5 2.1M307.9 185.5v-.2l1.2-.8 .2 .2 .2 1.5M307.9 185.5l-1.8 1.3M307.9 185.5l2.6 1.4 .3 .5 .2-.3M307.9 185.5h.1M309.2 184.6l-1 .7v.2l2.8 1.6"/>
<path d="M310.8 186.2l2.1 1.1 2.7 .1M310.8 186.1v.1M311 187.2l.4 4.4-5.3 4M312.5 187.2l-1.4 1M314.3 186.6l.1 .1M314.3 186.6l.4 .3M314.4 186.7v.1M314.4 186.8l.3 .4M314.7 186.9l.4 .5M314.7 185.6l-.4 1M314.7 185.6l.3 .2M314.7 187.2l.4 .2"/>
<path d="M315 185.8l-.3 1.1M315.4 187.3l-.3 .1M315.6 187.1l.3 .2M315.6 185a1.23 1.23 0 0 0-1.4 .6 1.23 1.23 0 0 0 .2 1.5M315.6 185a1.31 1.31 0 0 0-1.2 .8 1.31 1.31 0 0 0 .2 1.4h.1M315.6 185l.2 .3M315.8 187.2a.61 .61 0 0 1 .1-.7 .61 .61 0 0 1 .7-.1v.5l-.5 .3M315.8 187.2l.2 .1M315.9 185.3l.4 .5M315.9 185.3l-.9 .5M315.9 185.3l-.4-.2-.8 .5M316 187.3l10 5.7"/>
<path d="M316.2 187.2l-.2 .1M316.2 186.1l.3 .1M316.3 185.8a1.02 1.02 0 0 0-.8 1.6l.4-.1M316.3 181.5v.1M316.3 181.5l.3 .2M316.3 187.2h-.1M316.3 181.6v.1M316.3 181.7l.4 .4M316.4 182l.3 .1M316.5 186.2a.74 .74 0 0 0-.8-.6 .74 .74 0 0 0-.7 .8v.7l.4 .3M316.6 186.6v-.1a.44 .44 0 0 0-.6 .2 .44 .44 0 0 0 .1 .5M316.6 181.7l.5 .6"/>
<path d="M316.6 180.5l.4 .2M316.7 182.1l.4 .2M317 180.7l-.4 1M317.3 182.2l-.2 .1M317.5 182l.3 .2M317.6 182.3l-1.3 3.5M317.8 180.2l-.8 .5M317.8 180.2l.4 .5M317.8 180.2a1.19 1.19 0 0 0-1.5 1.3M317.9 182.2h-.5M318.1 181l.3 .1M318.2 180.7a1.03 1.03 0 0 0-.8 1.5"/>
<path d="M318.2 180.7h.1M318.2 182.1l-.3 .1M318.3 180.7l.2 .4M318.3 180.7a.88 .88 0 0 0-1.2 .3 .88 .88 0 0 0 .3 1.2M318.5 181.1a.66 .66 0 0 0-.7 .4 .66 .66 0 0 0 .1 .7M318.5 181.1v.6l-.3 .4M318.5 181.4a.43 .43 0 0 0-.5 .2 .43 .43 0 0 0 .2 .5M324.4 198l-.1 .4a3.6 3.6 0 0 1-2.2 1.6l-7.7 5a1.87 1.87 0 0 1-1.9 .1l-2.5-1.5M324.4 198l-.1-.6-.6-.6-2.1-1.2-1.2-.2a40.6 40.6 0 0 0-9.6 5.4 2 2 0 0 0-.6 3l2.4 1.5a2.08 2.08 0 0 0 2.3-.3l2-1.5M324.4 198a1.66 1.66 0 0 1-1.1 1.7l-6.4 3.8M324.4 197.9v.1M326.4 196.4l.3-.1-.2 .4z"/>
<path d="M326.5 196.3l-.1 .1M328.4 195.7h.1M328.4 195.7l2.1 1.1h2.1M330.1 196.7l-10.5 8.2a1.4 1.4 0 0 1-2.5-.4l-.2-1M331.4 186.9l-1.6 3.3-5.7 5-.7 1.4M331.8 186.1a4.1 4.1 0 0 0-2 3.3l-5.9 5.4-1 1.5M331.9 185.5l-3.5 10.2M331.9 196.1l.1 .1M331.9 196.1l.4 .2M332 196.2l.6 .6M332 196.2h.1M332.1 196.6h.3"/>
<path d="M332.3 196.3l.3 .4M332.3 195.1l-.4 1M332.3 195.1l.3 .1M332.5 194.6a1.4 1.4 0 0 0-.4 2M332.5 194.4a1.31 1.31 0 0 0-.4 2.2M332.5 194.8l-.2 .3M332.6 195.6l-.3 .7M332.6 196v.5M335.6 185.7h.1M335.6 185.7l.4 .2M336 185.9l.3-.2 .5 7.9M336.1 193.6l2.4 38.9"/>
<path d="M336.1 193.5l.4 .3M336.1 193.5v.1M336.8 193.6l-.3 .2M336.8 193.6h.1M316 201.3l3.8-3.5 .9-.8 .5 .2-4.8 4.3zM316.6 203.8l.3 .9 .8 .6M318.5 202.6h.2l-.2 .4zM323.5 200.3l.3-.1v.3l-.3 .1zM367.2 206.6v.4M367.2 207l.2 .3M367.4 205.9l-.2 1.1M367.4 207.3h.2"/>
<path d="M367.4 207.3l.3 .1M367.6 205.7l-.4 .8M368.1 205.2l.4 .1M368.1 205.2v.1M368.3 205.5a1.01 1.01 0 0 0-.8 .8 1.01 1.01 0 0 0 .6 1.1 1.13 1.13 0 0 0 1.1-1 1.13 1.13 0 0 0-.9-1.3l-.8 .7M368.3 205.4a1.36 1.36 0 0 0-.6 2h.4M368.3 205.4l-.3-.1-.3 .3M368.3 205.4v.1M368.4 205.1l-.3 .1M368.5 205.3v.1M368.5 206.8l.2 .2M368.5 205.4l.6 .3"/>
<path d="M368.5 205.4l-.2 .1M368.7 206.5l-.2 .3M368.7 206.5l.3 .2M368.7 206.3v.2M368.8 205.3h-.3M368.8 205.4a1.22 1.22 0 0 0-1.5 0 1.22 1.22 0 0 0-.3 1.5l.4 .4M369 206.7v-.4l-.3-.1-.2 .4v.4h.2M369 206.7l-.3 .3M334.3 230.3l.4 .5 3.4 1.9h.3l.1-.2M334.7 229.7h.1M334.7 229.7l-.4 .5 .2 .9 3.8 2.2 .4-.1 .3-.5M338.5 232.5l.5 .2"/>
<circle cx="299.5" cy="95.2" r=".35"/>
<circle cx="310.4" cy="102" r=".34"/>
<circle cx="340.1" cy="118.6" r=".57"/>
<circle cx="266.9" cy="124.4" r=".57"/>
</g>
<g fill="none" stroke="#000" stroke-width=".3">
<path d="M221.8 58l17.2 6.5M254.3 57.5l.2 .2 .5-.2M257.8 58.7v.2M262.8 54.5l-7.8 2.6-.1 .3M286.3 57.3l-7.9 2.6M288.1 56l.3 .3M288.9 56.3l100.7 58-.1 .2M230.3 74.2l-.1 .3M230.7 75.8l3.9 2.3 .3-.2M233.2 73.8l-.1 .3M235.7 66.9l-.4 .2M235.7 77.3v.3"/>
<path d="M235.7 66.8v.1M236 77.3l-.1 .4M236.8 63.2l2.2 1.3-2.6-.4zM237.4 76.2v.4M238.4 67.5v.2M239.7 64l-3.9 2.5M242.9 70.6l-.1 .3M247.1 73l-.1 .4M247.5 72.1l-.1 .3M248.1 74.8v.4M248.4 74.9l-.1 .3M248.8 75.1v.4"/>
<path d="M249.1 75.2v.3M250.2 74.2v.1M250.6 74.7v.3M250.9 71l-.1 .4M251.1 71l-.1 .3M252.5 67.4v.3M252.7 70.8v.4M252.8 71.5l.6 .3M256.8 69.8l-.1 .3M259.1 71.2l-.1 .4M259.4 71.3l-.1 .3M263.6 68.2v.4"/>
<path d="M264.9 69.9h.1M266.6 75.9l-9.9 44.6 73.8 42.6M267.9 70.7l-.1 .3M269.9 68.7l24.7 14.2M270.3 68.2l43.3 24.9M271.6 67.1v.3M275.5 65.8l-.1 .4M284.6 67.5v.3M234.9 82.2l5.9 94.5M235.7 82l.3 .1 6 94.5M237.9 80.6l.3 .2M292.6 84.9v.4"/>
<path d="M295.8 83.7l16.8 9.6M296.8 87.3v.4M297.3 85.5v.1M314 91.5v.4M346 89.3l2.2-1.4 .4 .9zM368.4 80.2l-22.4 9.1M270.8 117.9a1.12 1.12 0 0 1 1 .8 1.12 1.12 0 0 1-.5 1.2M312.1 111.5l-.1 .4M312.6 111.8l-.1 .4M312.6 111.9v.4M316.5 111.8l-.1 .4M321.7 101.7v.3"/>
<path d="M323.4 108.2v.1M324.3 109.3l-.1 .3M324.5 115.6v.4M325.7 109.5l-.1 .4M326 104.1l-.1 .4M326.4 109.9l-.1 .3M331 113.5v.3M337.1 114.6v.3M337.3 116.5l.4 .4M341.5 109.2l23.2 13.5M344.7 111.8l19.4 11.2M350.7 118.4v.3"/>
<path d="M355.4 119v.3M383.2 119.8h.2a.61 .61 0 0 1-.5 .9v-.5zM383.4 119.1a1.21 1.21 0 0 0-1.1 1.8M386.7 115.2l-8.3 2.8M389.5 114.6h.1M389.7 114.6l.4 .2M272 130.1l-4 17.4M272.2 130.2l-3.9 17.5M276.9 132.9l-9.7 25.6M277.9 130.3l-.2 .6M278.4 133.8l-8.7 22.7M279 134.1l-7.2 18.8"/>
<path d="M281.1 135.3l-6 15.6M281.3 128l-.2 .4M281.5 124a1.13 1.13 0 0 1 .9 .9 1.13 1.13 0 0 1-.5 1.2M325.1 132l-.1 .3M325.2 132l-.1 .3M329.1 136.4l5.9 94.5M330.1 134.8l-.1 .4M330.2 129.6l-.1 .4M330.4 134.8l-.1 .4M332.6 134.5l.2 .1M334.4 132.1v.3M340.6 131.4v.4"/>
<path d="M340.8 131.4v.4M344.4 120.5l-.1 .4M349.2 128.7l-.1 .1M349.6 123.2l-.1 .4M352 120.1h.1M352.2 127.6v.4M352.5 127.6l-.1 .4M353.8 125.7l-.1 .3M355 120.8l-.1 .4M357.7 134.8l-2.1 2.2M358.1 135.9l-1.9 2.1M360.8 134.3l.2 .1"/>
<path d="M362.1 128.3l-2.3 2.4M362.3 129.7l-1.9 2M366.4 122.2h.1M371.3 127.8l.4-.2a.71 .71 0 0 1 .1 .9 .71 .71 0 0 1-.8 .3v-.6zM371.7 126.8a1.63 1.63 0 0 0-1.4 2.4M385.1 134.3l.3-.2a.5 .5 0 0 1 .1 .6 .5 .5 0 0 1-.6 .2zM385.4 133.4a1.21 1.21 0 0 0-1 1.9M262.2 159l-2.3 1.7M262.5 159.1l-.1 .1M263.2 154.8l.1 .1M265.6 157.9l-2.7 1.5M266 158.6l-2.3 1.3"/>
<path d="M267.6 149.3l-1.3 5.4M267.9 149.2l-1.3 5.5M269.9 156.3l.5 .2M270.5 155.4l.5 .3M271.2 153.7l.4 .3M271.8 152.9l.4 .3M274.1 151l.5 .2M299.1 147.8l1.8-1.8-1 2.4zM300.9 146l-37 53.1M315 144.3a.47 .47 0 0 1 .6 .3 .47 .47 0 0 1-.4 .6l-.3-.5zM315.4 143.6h.1a1.23 1.23 0 0 1 .8 1.7l-.4 .3M321.5 158.6l-10.6 27.7"/>
<path d="M322.5 155.9l-.2 .6M322.9 159.4l-10.5 27.7M323.5 159.8l-10.5 27.5M325.9 153.6l-.2 .5M326 149.6a1.11 1.11 0 0 1 1 .9 1.11 1.11 0 0 1-.5 1.2M356.6 140.5l.2 .1M356.9 156.6v.1M356.9 156.3l.3 .1M357 155.8l.4 .2M215.5 163.1l21.3 3.9M234.5 166.1l2.3 .9-2.5 .1zM237.3 174.1h.1"/>
<path d="M237.7 174.8v.6M241.1 176.8v.5M242.8 176.8v.5M250.4 170l.1 .2M250.9 167.3l-6.2 3.6M252 165.7l-7.4 4.2M252.4 171.2l.1 .2M254.1 171.1l.1 .2M256.8 167.1l-.6 2.5-.9-.4zM256.8 167.1l-12.4 25.5M257 169.9l.5 .3M259.5 168.4l.1 .2"/>
<path d="M260.7 167.6l.1 .3M263.3 162.2l.4-.3-.4 .3M263.5 162.2l.4 .2M263.8 161.7l.4 .2M264.2 164.5v.2M264.4 160.8l.4 .2M264.4 160.7h.1M312.5 179.6l.5 .3M313.2 177.9l.4 .2M313.8 177.1l.3 .2M325.6 161l-7.4 19.6M350.8 167.9l.4 .1"/>
<path d="M352.5 163.7l.1 .1M352.5 163.4l.3 .1M352.7 162.9l.3 .2M355.2 160.8l.3 .1M362.5 168.1l.1-.2a.41 .41 0 0 1 .6 .1 .41 .41 0 0 1-.1 .6l-.3 .4-.4 .1a.72 .72 0 0 1 .1-1zM362.9 167a1.61 1.61 0 0 0-1.4 2.4M21.3 187.3h193.6v85.1h-193.6zM21.3 192.7h193.6M21.3 198h193.6M38 187.3v85.1M56.1 187.3v85.1M95.9 187.3v85.1"/>
<path d="M187.1 187.3v85.1M294.7 195.5l.1 .2M296.7 196.7l.2 .2M298 196.6l.1 .2M298.4 191.1l-.9 2.3-.8-.5zM298.4 191.1l-14.5 23.4M301.8 194.3l.1 .1M302.1 194.1l.1 .3M304.4 191.9l.4 4.1M304.7 191.6l.7 4.3M305.5 186.4l.4 .2M305.6 191.2l5.2-3.8 .6 4.2-5.3 3.8"/>
<path d="M305.8 185.8l.5 .3M306.4 185l.4 .3M306.7 186.4l-.6 .4M307 188v.3M308 185.2v.3M308.9 184.6l.1 .1M310.5 186.9l-4.8 3.5M310.8 187l-.1 .1M311.9 180.5l.5 .2M315.5 187.4v.1M317.5 182.3l-1.3 3.4M323 196.3l.5 .2"/>
<path d="M323.2 199.4l.1 .3M323.4 195.7l.4 .3M323.9 194.8l.4 .3M329.4 190l.4 .2M330 189.1l.4 .3M330.5 187.4l.5 .3M331.1 186.6l.4 .2M332 186l-3.4 9.8M332.3 190.2l-2.3 6.4M332.3 191.9l-1.6 4.9M21.3 203.3h193.6M21.3 208.6h193.6"/>
<path d="M21.3 213.9h193.6M21.3 219.2h193.6M310.5 204l.2 .2M312.5 205.1l.1 .2M314.7 204.8l.2 .2M316.4 201.5l-.8 2.5-.8-.5zM316.4 201.5l-15.4 27.4M316.8 204.2l.3 .3M367.2 216.4l-28.2 16.3M368.6 206.2l.3-.1a.5 .5 0 0 1 .1 .7 .5 .5 0 0 1-.6 .2zM368.9 205.5a1.17 1.17 0 0 0-1.1 1.8M21.3 224.5h193.6"/>
<path d="M21.3 229.9h193.6M21.3 235.2h193.6M334.7 230.8v.4M338.1 232.7v.5M340.7 231.7l2.5 .1-.2 1zM340.7 231.7l21.2 5.7M21.3 240.5h193.6M21.3 245.8h193.6M21.3 251.1h193.6M21.3 256.4h193.6M21.3 261.7h193.6M21.3 267.1h193.6"/>
<circle cx="218.3" cy="56.6" r="3.8"/>
<circle cx="371.9" cy="78.8" r="3.8"/>
<circle cx="270.7" cy="119" r=".48"/>
<circle cx="281.3" cy="125.1" r=".48"/>
<circle cx="325.8" cy="150.7" r=".47"/>
<circle cx="211.8" cy="162.4" r="3.7"/>
<circle cx="242.8" cy="196" r="3.7"/>
<circle cx="261.7" cy="202.1" r="3.8"/>
<circle cx="281.9" cy="217.7" r="3.8"/>
<circle cx="299.2" cy="232.2" r="3.7"/>
<circle cx="365.5" cy="238.3" r="3.7"/>
</g>
<g fill="#000">
<circle cx="257.8" cy="58.8" r=".18"/>
<circle cx="264.9" cy="69.9" r=".18"/>
<circle cx="266" cy="70.6" r=".18"/>
<circle cx="234.4" cy="135" r=".18"/>
<circle cx="336.8" cy="120.6" r=".18"/>
<circle cx="352" cy="120.1" r=".18"/>
<circle cx="353.1" cy="120.7" r=".18"/>
<circle cx="361.3" cy="123.9" r=".18"/>
<circle cx="361.7" cy="124.5" r=".18"/>
<circle cx="356.8" cy="140.4" r=".18"/>
<circle cx="256.4" cy="166.9" r=".18"/>
<circle cx="261.2" cy="162.8" r=".18"/>
<circle cx="264.2" cy="166.4" r=".18"/>
<circle cx="355.2" cy="160.9" r=".18"/>
<circle cx="355.5" cy="161" r=".18"/>
<circle cx="298.4" cy="191.1" r=".18"/>
<circle cx="303.2" cy="187" r=".18"/>
<circle cx="306.7" cy="186.4" r=".18"/>
<circle cx="320.7" cy="197" r=".18"/>
<circle cx="332.6" cy="196.8" r=".18"/>
<circle cx="336.3" cy="185.7" r=".18"/>
<circle cx="316" cy="201.3" r=".18"/>
<circle cx="316.4" cy="201.5" r=".18"/>
</g>
<g fill="none" stroke="#000" stroke-width=".71">
<path d="M10.1 9.9h400v277.1h-400zM70.1 6.5v3.4M140.1 6.5v3.4M207.2 5h5.8l-2.9 4.9zM210.1 0v9.9M280.1 6.5v3.4M350.1 6.5v3.4M6.7 74.2h3.4M410.1 74.2h3.5M.1 148.5h10M5.1 145.6l5 2.9-5 2.9zM410.1 148.5h10"/>
<path d="M410.1 148.5l5-2.9v5.8zM6.7 222.7h3.4M410.1 222.7h3.5M70.1 287v3.4M140.1 287v3.4M210.1 287v10M210.1 287l2.9 5h-5.8zM280.1 287v3.4M350.1 287v3.4"/>
</g>
<path d="M270.1 257h140v30h-140zM303.2 257v16M350.1 257v30M390.1 257v12M270.1 265h33.1M270.1 273h80M350.1 277h60M350.1 269h60M350.1 263h60M370.1 277v10M390.1 277v10" fill="none" stroke="#000" stroke-width=".51"/>
<path d="M236.8 63.2l2.2 1.3-2.6-.4zM346 89.3l2.2-1.4 .4 .9zM299.1 147.8l1.8-1.8-1 2.4zM234.5 166.1l2.3 .9-2.5 .1zM256.8 167.1l-.6 2.5-.9-.4zM298.4 191.1l-.9 2.3-.8-.5zM316.4 201.5l-.8 2.5-.8-.5zM340.7 231.7l2.5 .1-.2 1z" fill="#000"/>
<text font-size="12.6" x="60.5" y="23.6">ENSAMBLAJE SOPORTE DE SALPICADERO Y PEDALES SMT</text>
<text font-size="9.4" x="156.1" y="35.4">SLP-SMT-03-EQUIP01</text>
<text font-size="7.9" x="241.4" y="35.4">( 1 : 5 )</text>
<g font-size="4.7">
<text x="304.6" y="261.1">ENSAMBLAJE SOPORTE</text>
<text x="304.6" y="266.5">DE SALPICADERO Y</text>
<text x="304.6" y="271.9">PEDALES SMT</text>
</g>
<g font-size="4.2">
<text x="34" y="9.6">6</text>
<text x="104" y="9.6">5</text>
<text x="174" y="9.6">4</text>
<text x="244" y="9.6">3</text>
<text x="314" y="9.6">2</text>
<text x="384" y="9.6">1</text>
<text x="6.8" y="38.7">D</text>
<text x="410.6" y="38.7">D</text>
<text x="7" y="112.9">C</text>
<text x="410.8" y="112.9">C</text>
<text x="7" y="187.1">B</text>
<text x="410.8" y="187.1">B</text>
<text x="7" y="261.4">A</text>
<text x="410.8" y="261.4">A</text>
<text x="34" y="290.4">6</text>
<text x="104" y="290.4">5</text>
<text x="174" y="290.4">4</text>
<text x="244" y="290.4">3</text>
<text x="314" y="290.4">2</text>
<text x="384" y="290.4">1</text>
</g>
<g font-size="3.9">
<text x="216.3" y="57.9">12</text>
<text x="369.9" y="80.1">14</text>
<text x="209.8" y="163.7">15</text>
<text x="25.6" y="191.3">ITEM</text>
<text x="43.8" y="191.3">QTY</text>
<text x="64.1" y="191.3">PART NUMBER</text>
<text x="130.8" y="191.3">DESCRIPTION</text>
<text x="188" y="191.3">STOCK NUMBER</text>
<text x="28.6" y="196.6">1</text>
<text x="45.1" y="196.6">30</text>
<text x="57.1" y="196.6">DIN 125 - A 6,4</text>
<text x="96.8" y="196.6">Washer</text>
<text x="240.7" y="197.3">10</text>
<text x="28.6" y="201.9">2</text>
<text x="45.1" y="201.9">20</text>
<text x="57.1" y="201.9">DIN 125 - A 8,4</text>
<text x="96.8" y="202">Washer</text>
<text x="259.7" y="203.4">13</text>
<text x="28.6" y="207.2">3</text>
<text x="46.1" y="207.2">6</text>
<text x="57.1" y="207.2">DIN 127 - A 6</text>
<text x="96.8" y="207.3">Spring Washer</text>
<text x="28.6" y="212.5">4</text>
<text x="46.1" y="212.5">6</text>
<text x="57.1" y="212.5">DIN 912 - M8 x 25</text>
<text x="96.8" y="212.6">Cylinder Head Cap Screw</text>
<text x="28.6" y="217.8">5</text>
<text x="45.1" y="217.8">12</text>
<text x="57.1" y="217.8">DIN 985 - M6</text>
<text x="96.8" y="217.8">Hex Nut</text>
<text x="279.9" y="219">11</text>
<text x="28.6" y="223.1">6</text>
<text x="45.1" y="223.1">10</text>
<text x="57.1" y="223.1">DIN 985 - M8</text>
<text x="96.8" y="223.1">Hex Nut</text>
<text x="28.6" y="228.5">7</text>
<text x="28.6" y="233.8">8</text>
<text x="45.1" y="228.5">18</text>
<text x="46.1" y="233.8">4</text>
<text x="57.1" y="228.5">ISO 7380 - M6 x 20</text>
<text x="57.1" y="233.8">ISO 7380 - M8 x 20</text>
<text x="96.8" y="228.6">Hexagon Socket Button Head Screw - Product grade A</text>
<text x="96.8" y="233.8">Hexagon Socket Button Head Screw - Product grade A</text>
<text x="298.2" y="233.5">9</text>
<text x="28.6" y="239.1">9</text>
<text x="46.1" y="239.1">1</text>
<text x="57.1" y="239.1">PED-SMT-03-ACE01</text>
<text x="96.8" y="239.2">Pedal Acelerador</text>
<text x="363.5" y="239.6">15</text>
<text x="27.7" y="244.4">10</text>
<text x="46.1" y="244.4">1</text>
<text x="57.1" y="244.4">PED-SMT-03-EMB01</text>
<text x="96.8" y="244.5">Pedal Embrague</text>
<text x="27.7" y="249.7">11</text>
<text x="46.1" y="249.7">1</text>
<text x="57.1" y="249.7">PED-SMT-03-FRE01</text>
<text x="96.8" y="249.8">Pedal Embrague</text>
<text x="27.7" y="255.1">12</text>
<text x="46.1" y="255">1</text>
<text x="57.1" y="255.1">SLP-SMT-02-CENF02</text>
<text x="96.8" y="255.1">Chapa Enfibrada Salpicadero Simestuck, espesor 2 mm</text>
<text x="188" y="255.2">1866/2656</text>
<text x="27.7" y="260.3">13</text>
<text x="46.1" y="260.3">1</text>
<text x="57.1" y="260.3">SLP-SMT-02-CPD02</text>
<text x="96.8" y="260.4">Chapa Sujeción Pedales, espesor 3 mm</text>
<text x="188" y="260.3">1867</text>
<text x="27.7" y="265.7">14</text>
<text x="46.1" y="265.7">1</text>
<text x="57.1" y="265.7">SLP-SMT-03-CTR01</text>
<text x="96.8" y="265.7">Tapa trasera de soporte salpicadero SMT GLD</text>
<text x="188" y="265.7">2655</text>
<text x="27.7" y="271">15</text>
<text x="46.1" y="271">1</text>
<text x="57.1" y="271">SLP-SMT-03-EST01</text>
<text x="96.8" y="271.1">Estructura soporte salpicadero SMT GLD</text>
<text x="188" y="271">2654</text>
</g>
<text font-size="3.1" x="352.4" y="275.1">SLP-SMT-03-EQUIP01-ENS01</text>
<g font-size="2.4">
<text x="271.2" y="259.7">SCALE:</text>
<text x="350.6" y="260.8">DRAWN: Sergio Torremocha</text>
<text x="391.2" y="260.6">05/01/2016</text>
<text x="350.6" y="267">CHECKED: Antonio Garcia</text>
<text x="391.2" y="266.7">05/01/2016</text>
<text x="350.6" y="271.4">DWG NO:</text>
<text x="351.6" y="279.3">REV</text>
<text x="372" y="279.4">SIZE</text>
<text x="391" y="279.6">SHEET</text>
<text x="358.7" y="284.1">1</text>
<text x="377.9" y="283.8">A3</text>
<text x="398.3" y="283.8">1 /2</text>
</g>
</svg>
